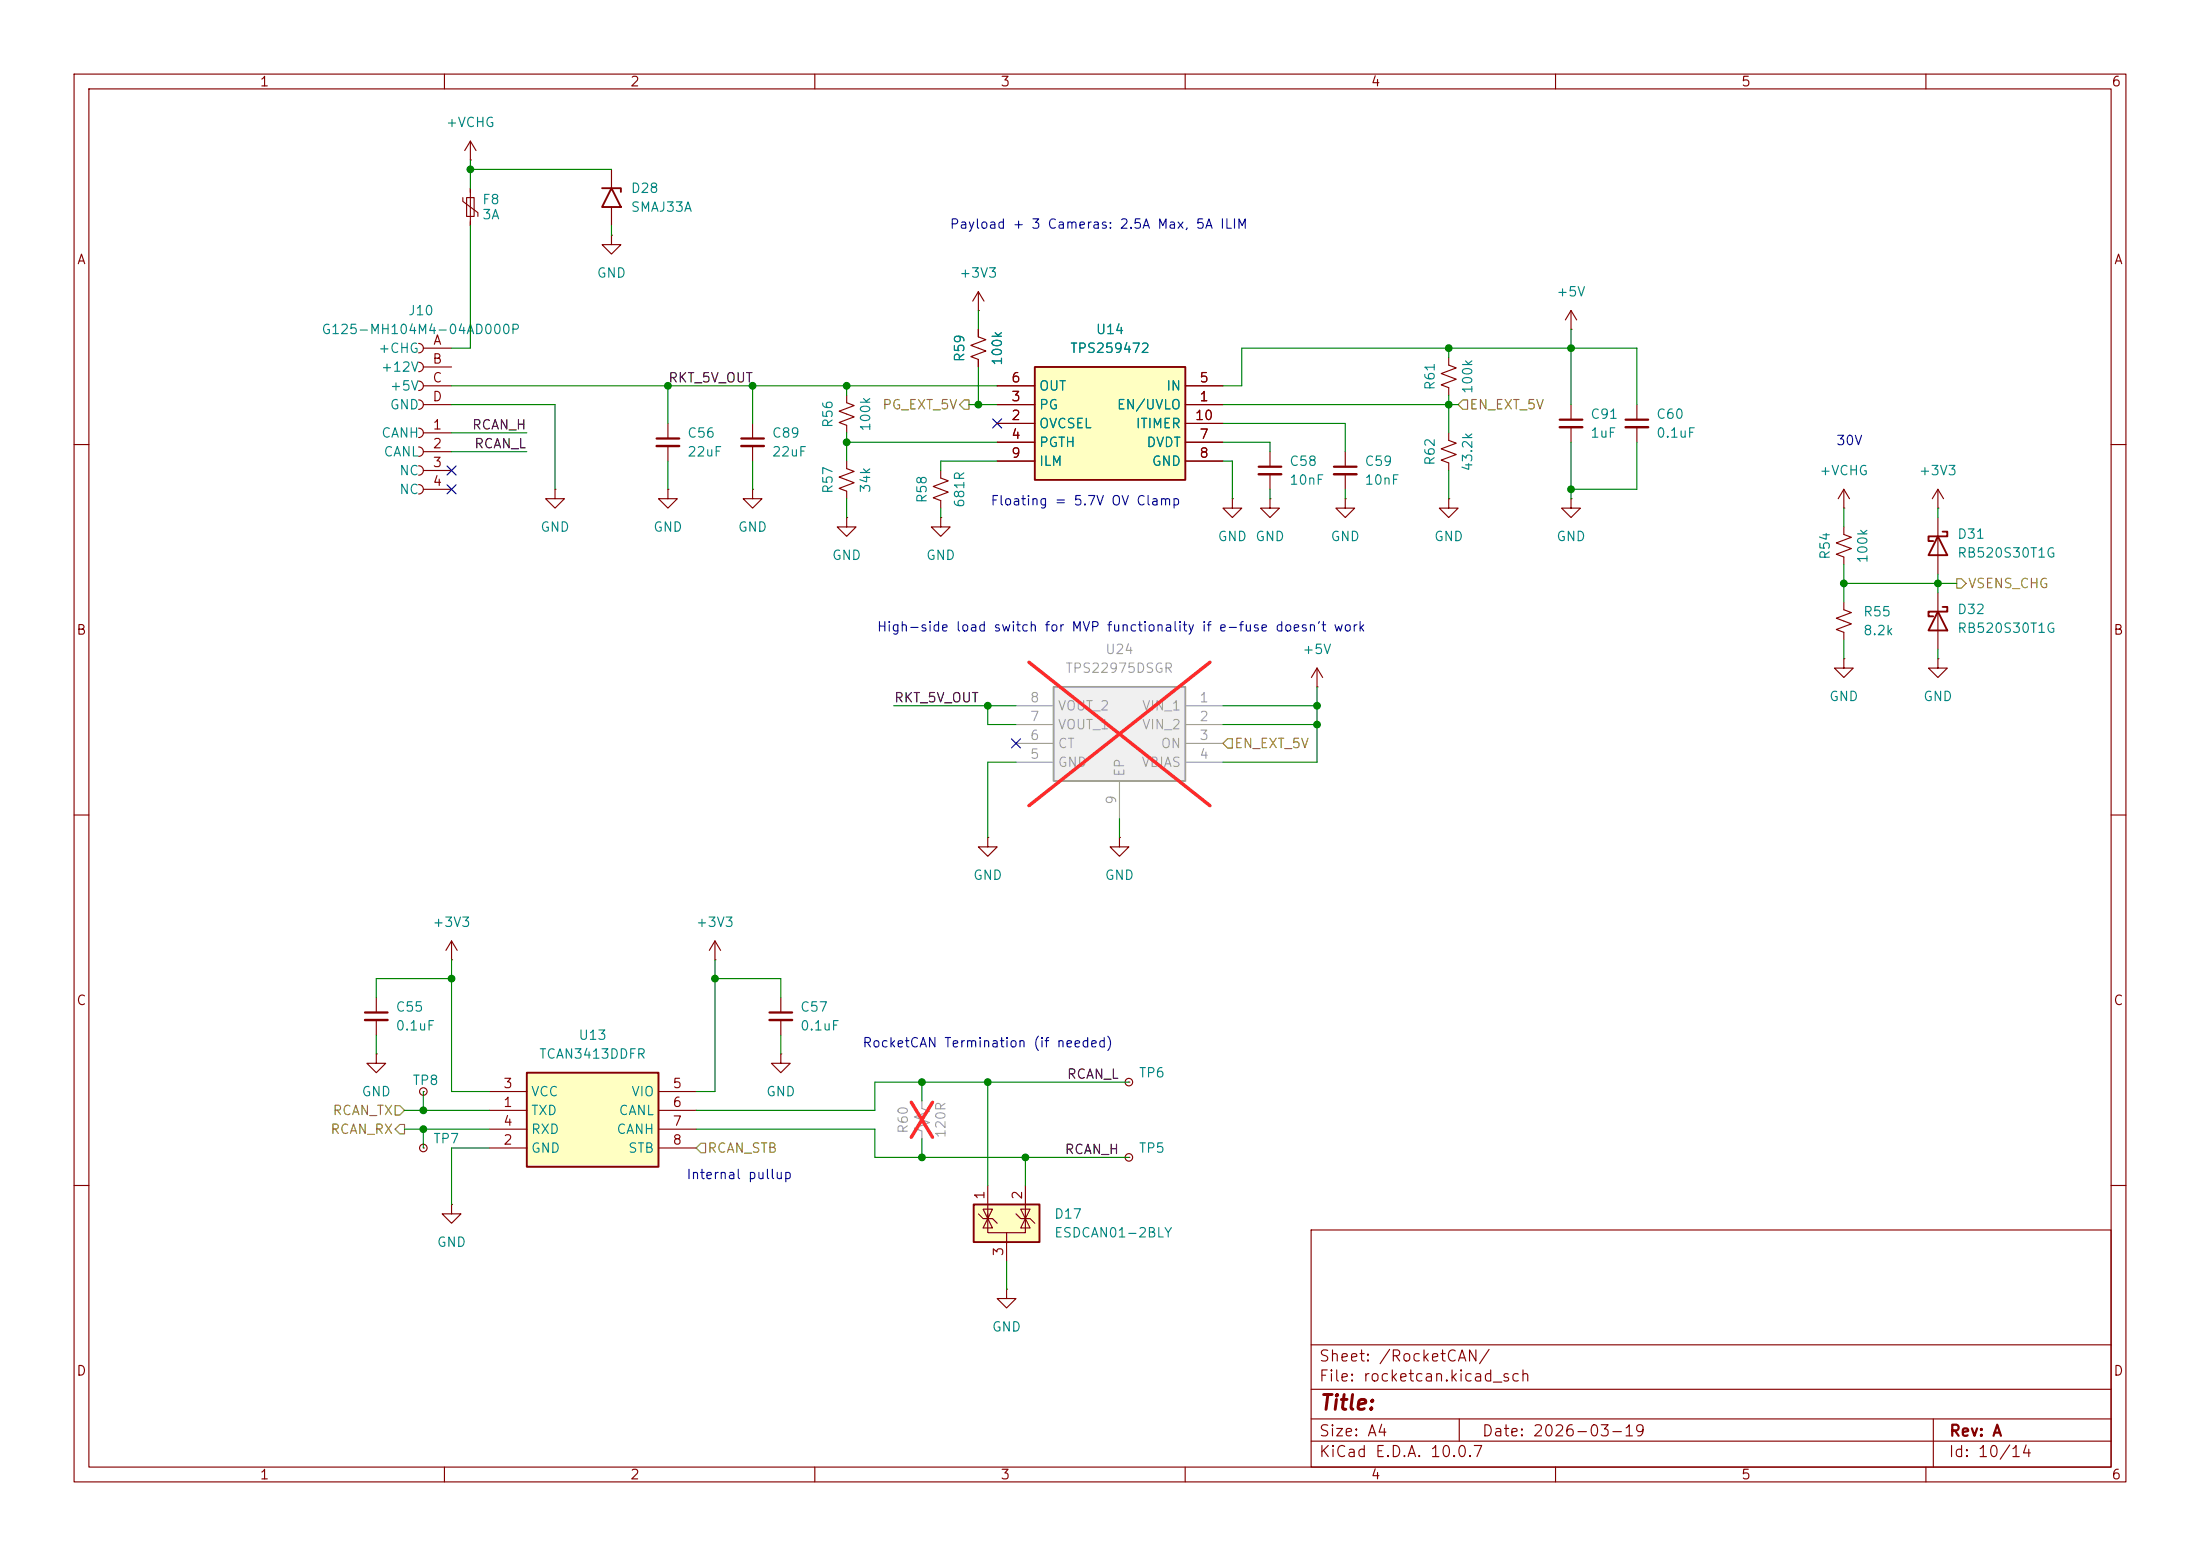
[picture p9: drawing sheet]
<svg xmlns="http://www.w3.org/2000/svg" width="297mm" height="210mm" viewBox="0 0 297 210" stroke-linecap="round" stroke-linejoin="round" font-family="sans-serif">
<g fill="none" stroke="#840000" stroke-width=".15">
<path d="M10 10h277v190h-277zM12 12h273v186h-273zM60 10v2M63.5 19.1v2.5M63.5 19.1l-.8 1.2M63.5 19.1l.8 1.2M110 10v2M160 10v2M210 10v2M260 10v2M62.5 26.7v.5l2 1.5v.5M63 26.7h1v2.5h-1z"/>
<path d="M63.5 21.6h.1M63.5 25.4v5.1M82.5 31.8v1.2h1.3l-1.3 1.3-1.2-1.3h1.2M82.5 31.8h.1M82.5 22.9v2.5M82.5 27.9v2.6M56.5 46.4a.64 .64 0 0 1 .7 .6 .64 .64 0 0 1-.7 .6M56.5 48.9a.64 .64 0 0 1 .7 .6 .64 .64 0 0 1-.7 .7M56.5 51.4a.64 .64 0 0 1 .7 .7 .64 .64 0 0 1-.7 .6M56.5 54a.64 .64 0 0 1 .7 .6 .64 .64 0 0 1-.7 .6M56.5 57.8a.64 .64 0 0 1 .7 .6 .64 .64 0 0 1-.7 .7M57.1 58.4h3.9"/>
<path d="M57.1 47h3.9M57.1 49.5h3.9M57.1 52.1h3.9M57.1 54.6h3.9M90.2 57.2v2M101.6 57.2v2M114.3 53.3v1.1l1 .3-2 .8 2 .8-2 .7 1 .4v1M195.6 48.3v1l1 .4-2 .7 2 .8-2 .7 1 .4v1M195.6 58.4v1l1 .4-2 .8 2 .7-2 .8 1 .4v1M212.1 44.5h.1M212.1 41.9v2.6M212.1 54.6v2"/>
<path d="M212.1 57.7v2M212.1 41.9l-.8 1.3M212.1 41.9l.8 1.3M221 54.6v2M221 57.7v2M10 60h2M56.5 60.3a.64 .64 0 0 1 .7 .7 .64 .64 0 0 1-.7 .6M56.5 62.9a.64 .64 0 0 1 .7 .6 .64 .64 0 0 1-.7 .6M56.5 65.4a.64 .64 0 0 1 .7 .6 .64 .64 0 0 1-.7 .7M57.1 61h3.9M57.1 63.5h3.9M57.1 66h3.9"/>
<path d="M74.9 66v1.3h1.3l-1.3 1.3-1.2-1.3h1.2M74.9 66h.1M90.2 60.2v2M101.6 60.2v2M114.3 62.2v1l1 .4-2 .8 2 .8-2 .7 1 .4v1M166.4 67.3v1.3h1.2l-1.2 1.3-1.3-1.3h1.3M166.4 67.3h.1M171.4 67.3v1.3h1.3l-1.3 1.3-1.2-1.3h1.2M171.4 67.3h.1M171.4 61v2M171.4 64v2M181.6 67.3v1.3h1.3l-1.3 1.3-1.3-1.3h1.3"/>
<path d="M181.6 67.3h.1M181.6 61v2M181.6 64v2M195.6 67.3v1.3h1.2l-1.2 1.3-1.3-1.3h1.3M195.6 67.3h.1M212.1 67.3v1.3h1.3l-1.3 1.3-1.3-1.3h1.3M212.1 67.3h.1M248.9 68.6h.1M248.9 71.1v1l1 .4-2 .8 2 .7-2 .8 1 .4v1M248.9 66l-.7 1.3M248.9 66l.8 1.3M248.9 66v2.6"/>
<path d="M261.6 68.6h.1M261.6 66l-.7 1.3M261.6 66l.8 1.3M261.6 66v2.6M261.6 69.9v7.6M285 60h2M177.8 92.7h.1M177.8 90.2l-.8 1.2M177.8 90.2l.8 1.2M177.8 90.2v2.5M248.9 88.9v1.3h1.3l-1.3 1.2-1.3-1.2h1.3M248.9 88.9h.1"/>
<path d="M261.6 88.9v1.3h1.3l-1.3 1.2-1.3-1.2h1.3M261.6 88.9h.1M261.6 80v7.6M10 110h2M285 110h2M50.8 134.6v2.1M50.8 137.7v2M57.1 147.3h.1M57.1 154.9h.1M10 160h2M61 162.6v1.2h1.2l-1.2 1.3-1.3-1.3h1.3M61 162.6h.1"/>
<path d="M177 166h108v32h-108zM285 160h2M60 198v2M110 198v2M160 198v2M177 194.5h108M177 191.5h108M177 187.5h108M177 181.5h108M197 191.5v3M210 198v2M260 198v2"/>
<path d="M261 191.5v6.5"/>
<circle cx="57.2" cy="154.9" r=".51"/>
<circle cx="57.2" cy="147.3" r=".51"/>
</g>
<path d="M88.6 59.2h3.1M100.1 59.2h3M210.6 56.6h3M219.5 56.6h3M169.9 63h3.1M180.1 63h3M49.3 136.7h3" fill="none" stroke="#840000" stroke-width=".3"/>
<path d="M210.6 57.7h3M219.5 57.7h3M88.6 60.2h3.1M100.1 60.2h3M169.9 64h3.1M180.1 64h3M49.3 137.7h3" fill="none" stroke="#840000" stroke-width=".33"/>
<path d="M81.3 25.4h2.5v.5M82.5 25.4l1.3 2.5h-2.5zM261.6 72.4l1.3 2.5h-2.6zM262.3 71.8h.6v.6h-2.6v.6h.7M261.6 82.6l1.3 2.5h-2.6zM262.3 81.9h.6v.7h-2.6v.6h.7" fill="none" stroke="#840000" stroke-width=".25"/>
<path d="M131.4 162.6h8.9v5h-8.9z" fill="#ffffc2"/>
<path d="M131.4 162.6h8.9v5h-8.9z" fill="none" stroke="#840000" stroke-width=".25"/>
<g fill="none" stroke="#840000" stroke-width=".15">
<path d="M50.8 142.2v1.3h1.3l-1.3 1.3-1.3-1.3h1.3M50.8 142.2h.1M152.4 156.2h.1M152.4 146.1h.1M132.1 163.8l.6 .7h1.3l.6 .6M133.3 164.5v1.9h5.1v-1.9M133.3 164.5l.7 1.2h-1.3zM133.3 163.8v.7l.7-1.3h-1.3l.6 1.3M133.3 160v4.5M135.9 166.4v3.8M137.2 163.8l.6 .7h1.3l.6 .6M137.8 163.2h1.3l-.7 1.3z"/>
<path d="M138.4 164.5l.7 1.2h-1.3zM138.4 160v4.5"/>
<circle cx="152.4" cy="156.2" r=".51"/>
<circle cx="152.4" cy="146.1" r=".51"/>
</g>
<path d="M139.7 49.5h20.3v15.3h-20.3z" fill="#ffffc2"/>
<path d="M139.7 49.5h20.3v15.3h-20.3z" fill="none" stroke="#840000" stroke-width=".25"/>
<g fill="none" stroke="#840000" stroke-width=".15">
<path d="M134.6 54.6h5.1M134.6 57.2h5.1M134.6 59.7h5.1M134.6 52.1h5.1M160 54.6h5.1M160 57.2h5.1M160 59.7h5.1M160 52.1h5.1M114.3 69.9v1.2h1.3l-1.3 1.3-1.3-1.3h1.3M114.3 69.9h.1M127 63.5v1l1 .4-2 .8 2 .7-2 .8 1 .4v1M127 69.9v1.2h1.3l-1.3 1.3-1.3-1.3h1.3"/>
<path d="M127 69.9h.1M134.6 62.2h5.1M160 62.2h5.1M133.3 113v1.3h1.3l-1.3 1.3-1.2-1.3h1.2M133.3 113h.1M151.1 113v1.3h1.3l-1.3 1.3-1.2-1.3h1.2M151.1 113h.1M61 129.5h.1M61 127l-.8 1.3M61 127l.7 1.3M61 127v2.5M96.5 129.5h.1"/>
<path d="M96.5 127l-.7 1.3M96.5 127l.8 1.3M96.5 127v2.5M105.4 134.6v2.1M105.4 137.7v2M105.4 142.2v1.3h1.3l-1.3 1.3-1.3-1.3h1.3M105.4 142.2h.1M135.9 174v1.3h1.3l-1.3 1.2-1.3-1.2h1.3M135.9 174h.1"/>
</g>
<path d="M124.5 148.6v1l1 .4-2.1 .7 2.1 .8-2.1 .8 1.1 .4v1" fill="none" stroke="#a1a1a1" stroke-width=".15"/>
<path d="M123 148.8l2.9 4.7M125.9 148.8l-2.9 4.7" fill="none" stroke="#ff2626" stroke-width=".46"/>
<path d="M103.9 136.7h3" fill="none" stroke="#840000" stroke-width=".3"/>
<path d="M103.9 137.7h3" fill="none" stroke="#840000" stroke-width=".33"/>
<path d="M71.1 144.8h17.8v12.7h-17.8z" fill="#ffffc2"/>
<path d="M71.1 144.8h17.8v12.7h-17.8z" fill="none" stroke="#840000" stroke-width=".25"/>
<path d="M66 149.9h5.1M66 154.9h5.1M66 147.3h5.1M66 152.4h5.1M88.9 149.9h5.1M88.9 154.9h5.1M88.9 147.3h5.1M88.9 152.4h5.1" fill="none" stroke="#840000" stroke-width=".15"/>
<path d="M142.2 92.7h17.8v12.7h-17.8z" fill="#f0f0f0"/>
<path d="M142.2 92.7h17.8v12.7h-17.8z" fill="none" stroke="#a1a1a1" stroke-width=".25"/>
<path d="M137.2 95.3h5M137.2 97.8h5M160 95.3h5.1M160 97.8h5.1M137.2 100.3h5M137.2 102.9h5M151.1 105.4v5.1M160 100.3h5.1M160 102.9h5.1" fill="none" stroke="#a1a1a1" stroke-width=".15"/>
<path d="M138.9 89.4l24.4 19.3M163.3 89.4l-24.4 19.3" fill="none" stroke="#ff2626" stroke-width=".46"/>
<g fill="none" stroke="#840000" stroke-width=".15">
<path d="M132.1 39.4v2.5M132.1 39.4l-.8 1.2M132.1 39.4l.7 1.2M132.1 44.5v1l1 .3-2 .8 2 .8-2 .7 1 .4v1M132.1 41.9h.1M134.6 54.6h5.1M134.6 57.2h5.1M134.6 59.7h5.1M134.6 52.1h5.1M160 54.6h5.1M160 57.2h5.1M160 59.7h5.1"/>
<path d="M160 52.1h5.1M90.2 66v1.3h1.2l-1.2 1.3-1.3-1.3h1.3M90.2 66h.1M101.6 66v1.3h1.3l-1.3 1.3-1.3-1.3h1.3M101.6 66h.1M134.6 62.2h5.1M160 62.2h5.1M248.9 81.3v1l1 .4-2 .7 2 .8-2 .8 1 .3v1.1"/>
</g>
<path d="M130.2 54h.6v1.2h-.6l-.7-.6zM197.5 54h.6v1.2h-.6l-.7-.6zM264.2 78.1h.6l.6 .6-.6 .7h-.6zM165.7 99.7h.7v1.3h-.7l-.6-.7zM53.3 149.2h.7l.6 .7-.6 .6h-.7zM54 151.8h.6v1.2h-.6l-.7-.6zM94.6 154.3h.6v1.3h-.6l-.6-.7z" fill="none" stroke="#848400" stroke-width=".15"/>
<g fill="none" stroke="#008400" stroke-width=".15">
<path d="M63.5 30.5v16.5h-2.5M63.5 21.6v3.8M63.5 22.9h19M82.5 30.5v1.3M61 54.6h13.9v11.4M61 52.1h73.6M61 58.4h10.1M90.2 52.1v5.1M101.6 52.1v5.1M114.3 59.7h20.3M114.3 52.1v1.2M114.3 58.4v3.8"/>
<path d="M130.8 54.6h3.8M132.1 41.9v2.6M132.1 49.5v5.1M165.1 52.1h2.5v-5.1h53.4v7.6M165.1 59.7h6.3v1.3M165.1 57.2h16.5v3.8M165.1 54.6h31.7M195.6 47v1.3M195.6 53.3v5.1M212.1 44.5v10.1M212.1 59.7v7.6M221 59.7v6.3h-8.9"/>
<path d="M61 61h10.1M90.2 62.2v3.8M101.6 62.2v3.8M114.3 67.3v2.6M127 68.6v1.3M134.6 62.2h-7.6v1.3M165.1 62.2h1.3v5.1M171.4 66v1.3M181.6 66v1.3M195.6 63.5v3.8M248.9 78.7h15.3M248.9 68.6v2.5"/>
<path d="M248.9 76.2v5.1M261.6 68.6v1.3M261.6 77.5v2.5M120.6 95.3h16.6M133.3 95.3v2.5h3.9M165.1 95.3h12.7M165.1 97.8h12.7M177.8 92.7v10.2h-12.7M248.9 86.4v2.5M261.6 87.6v1.3M137.2 102.9h-3.9v10.1M151.1 110.5v2.5"/>
<path d="M50.8 139.7v2.5M61 132.1h-10.2v2.5M61 129.5v17.8h5M96.5 132.1h8.9v2.5M96.5 129.5v17.8h-2.5M105.4 139.7v2.5M54.6 152.4h11.4M54.6 149.9h11.4M57.1 147.3v2.6M57.1 152.4v2.5M66 154.9h-5v7.7M94 152.4h24.1v3.8h34.3"/>
<path d="M124.5 146.1v2.5M124.5 153.7v2.5M133.3 146.1v13.9M138.4 156.2v3.8M152.4 146.1h-34.3v3.8h-24.1M135.9 170.2v3.8"/>
</g>
<path d="M134 56.5l1.2 1.3M135.2 56.5l-1.2 1.3M60.4 65.4l1.2 1.2M60.4 62.9l1.2 1.2M61.6 65.4l-1.2 1.2M61.6 62.9l-1.2 1.2M136.6 99.7l1.2 1.2M137.8 99.7l-1.2 1.2" fill="none" stroke="#000084" stroke-width=".15"/>
<g fill="#008400" stroke="#008400" stroke-width=".14">
<circle cx="195.6" cy="54.6" r=".46"/>
<circle cx="195.6" cy="47" r=".46"/>
<circle cx="57.1" cy="152.4" r=".46"/>
<circle cx="96.5" cy="132.1" r=".46"/>
<circle cx="101.6" cy="52.1" r=".46"/>
<circle cx="61" cy="132.1" r=".46"/>
<circle cx="57.1" cy="149.9" r=".46"/>
<circle cx="114.3" cy="52.1" r=".46"/>
<circle cx="133.3" cy="95.3" r=".46"/>
<circle cx="114.3" cy="59.7" r=".46"/>
<circle cx="177.8" cy="97.8" r=".46"/>
<circle cx="177.8" cy="95.3" r=".46"/>
<circle cx="132.1" cy="54.6" r=".46"/>
<circle cx="133.3" cy="146.1" r=".46"/>
<circle cx="124.5" cy="146.1" r=".46"/>
<circle cx="138.4" cy="156.2" r=".46"/>
<circle cx="124.5" cy="156.2" r=".46"/>
<circle cx="63.5" cy="22.9" r=".46"/>
<circle cx="90.2" cy="52.1" r=".46"/>
<circle cx="212.1" cy="47" r=".46"/>
<circle cx="212.1" cy="66" r=".46"/>
<circle cx="261.6" cy="78.7" r=".46"/>
<circle cx="248.9" cy="78.7" r=".46"/>
</g>
<text font-size="2" fill="#840000" x="178" y="190.8">Title:</text>
<g font-size="1.5" fill="#840000">
<text x="178" y="184.1">Sheet: /RocketCAN/</text>
<text x="178" y="186.8">File: rocketcan.kicad_sch</text>
<text x="178" y="197">KiCad E.D.A. 10.0.7</text>
<text x="178" y="194.2">Size: A4</text>
<text x="200" y="194.2">Date: 2026-03-19</text>
<text x="263" y="197">Id: 10/14</text>
<text x="263" y="194.2">Rev: A</text>
</g>
<g font-size="1.3" fill="#840000">
<text x="35" y="12">1</text>
<text x="85" y="12">2</text>
<text x="135" y="12">3</text>
<text x="185" y="12">4</text>
<text x="235" y="12">5</text>
<text x="285" y="12">6</text>
<text x="10.3" y="36">A</text>
<text x="285.3" y="36">A</text>
<text x="58.4" y="46.9">A</text>
<text x="58.3" y="49.4">B</text>
<text x="58.3" y="51.9">C</text>
<text x="136.4" y="51.9">6</text>
<text x="161.8" y="51.9">5</text>
<text x="58.3" y="54.5">D</text>
<text x="58.3" y="58.3">1</text>
<text x="136.4" y="57">2</text>
<text x="136.4" y="54.5">3</text>
<text x="136.4" y="59.6">4</text>
<text x="161.2" y="57">10</text>
<text x="161.8" y="54.5">1</text>
<text x="161.8" y="59.6">7</text>
<text x="58.3" y="60.8">2</text>
<text x="58.3" y="63.4">3</text>
<text x="58.3" y="65.9">4</text>
<text x="136.4" y="62.1">9</text>
<text x="161.8" y="62.1">8</text>
<text x="10.2" y="86">B</text>
<text x="285.2" y="86">B</text>
<text x="10.2" y="136">C</text>
<text x="285.2" y="136">C</text>
<text x="67.8" y="149.7">1</text>
<text x="67.8" y="147.2">3</text>
<text x="90.7" y="147.2">5</text>
<text x="90.7" y="149.7">6</text>
<text x="67.8" y="154.8">2</text>
<text x="67.8" y="152.3">4</text>
<text x="90.7" y="152.3">7</text>
<text x="90.7" y="154.8">8</text>
<text x="133.2" y="162" transform="rotate(-90 133.2 162)">1</text>
<text x="138.3" y="162" transform="rotate(-90 138.3 162)">2</text>
<text x="135.8" y="169.6" transform="rotate(-90 135.8 169.6)">3</text>
<text x="10.2" y="186">D</text>
<text x="285.2" y="186">D</text>
<text x="35" y="200">1</text>
<text x="85" y="200">2</text>
<text x="135" y="200">3</text>
<text x="185" y="200">4</text>
<text x="235" y="200">5</text>
<text x="285" y="200">6</text>
</g>
<g font-size="1.3" fill="#008484">
<text x="60.1" y="17.5">+VCHG</text>
<text x="65" y="27.9">F8</text>
<text x="65" y="29.9">3A</text>
<text x="85.1" y="26.4">D28</text>
<text x="85.1" y="28.9">SMAJ33A</text>
<text x="80.5" y="37.8">GND</text>
<text x="129.4" y="37.8">+3V3</text>
<text x="210" y="40.3">+5V</text>
<text x="43.3" y="45.4">G125-MH104M4-04AD000P</text>
<text x="51" y="48">+CHG</text>
<text x="55" y="42.9">J10</text>
<text x="144.4" y="48">TPS259472</text>
<text x="147.9" y="45.4">U14</text>
<text x="51.3" y="50.5">+12V</text>
<text x="52.5" y="53">+5V</text>
<text x="130.5" y="49" transform="rotate(-90 130.5 49)">R59</text>
<text x="135.6" y="49.4" transform="rotate(-90 135.6 49.4)">100k</text>
<text x="140.2" y="53">OUT</text>
<text x="157.3" y="53">IN</text>
<text x="194" y="52.8" transform="rotate(-90 194 52.8)">R61</text>
<text x="199.1" y="53.3" transform="rotate(-90 199.1 53.3)">100k</text>
<text x="51.4" y="59.4">CANH</text>
<text x="52.5" y="55.6">GND</text>
<text x="92.7" y="59.4">C56</text>
<text x="104.1" y="59.4">C89</text>
<text x="112.7" y="57.9" transform="rotate(-90 112.7 57.9)">R56</text>
<text x="117.8" y="58.3" transform="rotate(-90 117.8 58.3)">100k</text>
<text x="140.2" y="58.1">OVCSEL</text>
<text x="140.2" y="55.6">PG</text>
<text x="150.7" y="55.6">EN/UVLO</text>
<text x="153.2" y="58.1">ITIMER</text>
<text x="214.6" y="56.8">C91</text>
<text x="214.6" y="59.4">1uF</text>
<text x="223.5" y="56.8">C60</text>
<text x="223.5" y="59.4">0.1uF</text>
<text x="51.7" y="61.9">CANL</text>
<text x="53.8" y="64.5">NC</text>
<text x="92.7" y="61.9">22uF</text>
<text x="104.1" y="61.9">22uF</text>
<text x="140.2" y="60.7">PGTH</text>
<text x="140.2" y="63.2">ILM</text>
<text x="154.7" y="60.7">DVDT</text>
<text x="155.4" y="63.2">GND</text>
<text x="174" y="63.2">C58</text>
<text x="174" y="65.7">10nF</text>
<text x="184.1" y="63.2">C59</text>
<text x="184.1" y="65.7">10nF</text>
<text x="194" y="62.9" transform="rotate(-90 194 62.9)">R62</text>
<text x="199.1" y="63.7" transform="rotate(-90 199.1 63.7)">43.2k</text>
<text x="245.5" y="64.5">+VCHG</text>
<text x="259" y="64.5">+3V3</text>
<text x="53.8" y="67">NC</text>
<text x="112.7" y="66.7" transform="rotate(-90 112.7 66.7)">R57</text>
<text x="117.8" y="66.6" transform="rotate(-90 117.8 66.6)">34k</text>
<text x="125.4" y="68" transform="rotate(-90 125.4 68)">R58</text>
<text x="130.5" y="68.6" transform="rotate(-90 130.5 68.6)">681R</text>
<text x="72.9" y="72.1">GND</text>
<text x="88.1" y="72.1">GND</text>
<text x="99.5" y="72.1">GND</text>
<text x="112.2" y="75.9">GND</text>
<text x="124.9" y="75.9">GND</text>
<text x="164.3" y="73.4">GND</text>
<text x="169.4" y="73.4">GND</text>
<text x="179.5" y="73.4">GND</text>
<text x="193.5" y="73.4">GND</text>
<text x="210" y="73.4">GND</text>
<text x="247.3" y="75.6" transform="rotate(-90 247.3 75.6)">R54</text>
<text x="252.4" y="76.1" transform="rotate(-90 252.4 76.1)">100k</text>
<text x="264.1" y="73">D31</text>
<text x="264.1" y="75.6">RB520S30T1G</text>
<text x="251.4" y="83.5">R55</text>
<text x="264.1" y="83.2">D32</text>
<text x="175.7" y="88.6">+5V</text>
<text x="251.4" y="86.1">8.2k</text>
<text x="264.1" y="85.7">RB520S30T1G</text>
<text x="246.9" y="94.9">GND</text>
<text x="259.6" y="94.9">GND</text>
<text x="131.3" y="119.1">GND</text>
<text x="149.1" y="119.1">GND</text>
<text x="58.3" y="125.4">+3V3</text>
<text x="93.9" y="125.4">+3V3</text>
<text x="53.3" y="136.9">C55</text>
<text x="107.9" y="136.9">C57</text>
<text x="53.3" y="139.4">0.1uF</text>
<text x="72.7" y="143.2">TCAN3413DDFR</text>
<text x="78" y="140.7">U13</text>
<text x="107.9" y="139.4">0.1uF</text>
<text x="48.7" y="148.3">GND</text>
<text x="55.6" y="146.8">TP8</text>
<text x="71.6" y="148.3">VCC</text>
<text x="85.1" y="148.3">VIO</text>
<text x="103.3" y="148.3">GND</text>
<text x="153.7" y="145.7">TP6</text>
<text x="58.4" y="154.6">TP7</text>
<text x="71.6" y="150.8">TXD</text>
<text x="71.6" y="155.9">GND</text>
<text x="71.6" y="153.4">RXD</text>
<text x="83.1" y="153.4">CANH</text>
<text x="83.4" y="150.8">CANL</text>
<text x="84.7" y="155.9">STB</text>
<text x="153.7" y="155.9">TP5</text>
<text x="142.2" y="164.8">D17</text>
<text x="142.2" y="167.3">ESDCAN01-2BLY</text>
<text x="58.9" y="168.6">GND</text>
<text x="133.8" y="180">GND</text>
</g>
<g font-size="1.3" fill="#0000c2">
<text x="128.1" y="31.2">Payload + 3 Cameras: 2.5A Max, 5A ILIM</text>
<text x="247.8" y="60.4">30V</text>
<text x="133.6" y="68.5">Floating = 5.7V OV Clamp</text>
<text x="118.3" y="85.5">High-side load switch for MVP functionality if e-fuse doesn't work</text>
<text x="116.4" y="141.7">RocketCAN Termination (if needed)</text>
<text x="92.6" y="159.5">Internal pullup</text>
</g>
<g font-size="1.3">
<text x="90.1" y="51.9">RKT_5V_OUT</text>
<text x="63.6" y="58.3">RCAN_H</text>
<text x="63.9" y="60.8">RCAN_L</text>
<text x="120.6" y="95.1">RKT_5V_OUT</text>
<text x="143.9" y="145.9">RCAN_L</text>
<text x="143.6" y="156.1">RCAN_H</text>
</g>
<g font-size="1.3" fill="#848400">
<text x="119" y="55.6">PG_EXT_5V</text>
<text x="198.3" y="55.6">EN_EXT_5V</text>
<text x="265.6" y="79.7">VSENS_CHG</text>
<text x="166.5" y="101.3">EN_EXT_5V</text>
<text x="44.5" y="153.4">RCAN_RX</text>
<text x="44.8" y="150.8">RCAN_TX</text>
<text x="95.4" y="155.9">RCAN_STB</text>
</g>
<g font-size="1.3" fill="#a1a1a1">
<text x="149.1" y="88.6">U24</text>
<text x="139" y="95.1">8</text>
<text x="143.7" y="91.1">TPS22975DSGR</text>
<text x="161.8" y="95.1">1</text>
<text x="139" y="100.2">6</text>
<text x="139" y="97.7">7</text>
<text x="142.7" y="101.3">CT</text>
<text x="142.7" y="98.8">VOUT_1</text>
<text x="142.7" y="96.2">VOUT_2</text>
<text x="154.1" y="96.2">VIN_1</text>
<text x="154.1" y="98.8">VIN_2</text>
<text x="156.6" y="101.3">ON</text>
<text x="161.8" y="97.7">2</text>
<text x="161.8" y="100.2">3</text>
<text x="139" y="102.7">5</text>
<text x="142.7" y="103.8">GND</text>
<text x="152.1" y="104.9" transform="rotate(-90 152.1 104.9)">EP</text>
<text x="154" y="103.8">VBIAS</text>
<text x="161.8" y="102.7">4</text>
<text x="151" y="108.7" transform="rotate(-90 151 108.7)">9</text>
<text x="122.9" y="153.1" transform="rotate(-90 122.9 153.1)">R60</text>
<text x="128" y="153.7" transform="rotate(-90 128 153.7)">120R</text>
</g>
</svg>
